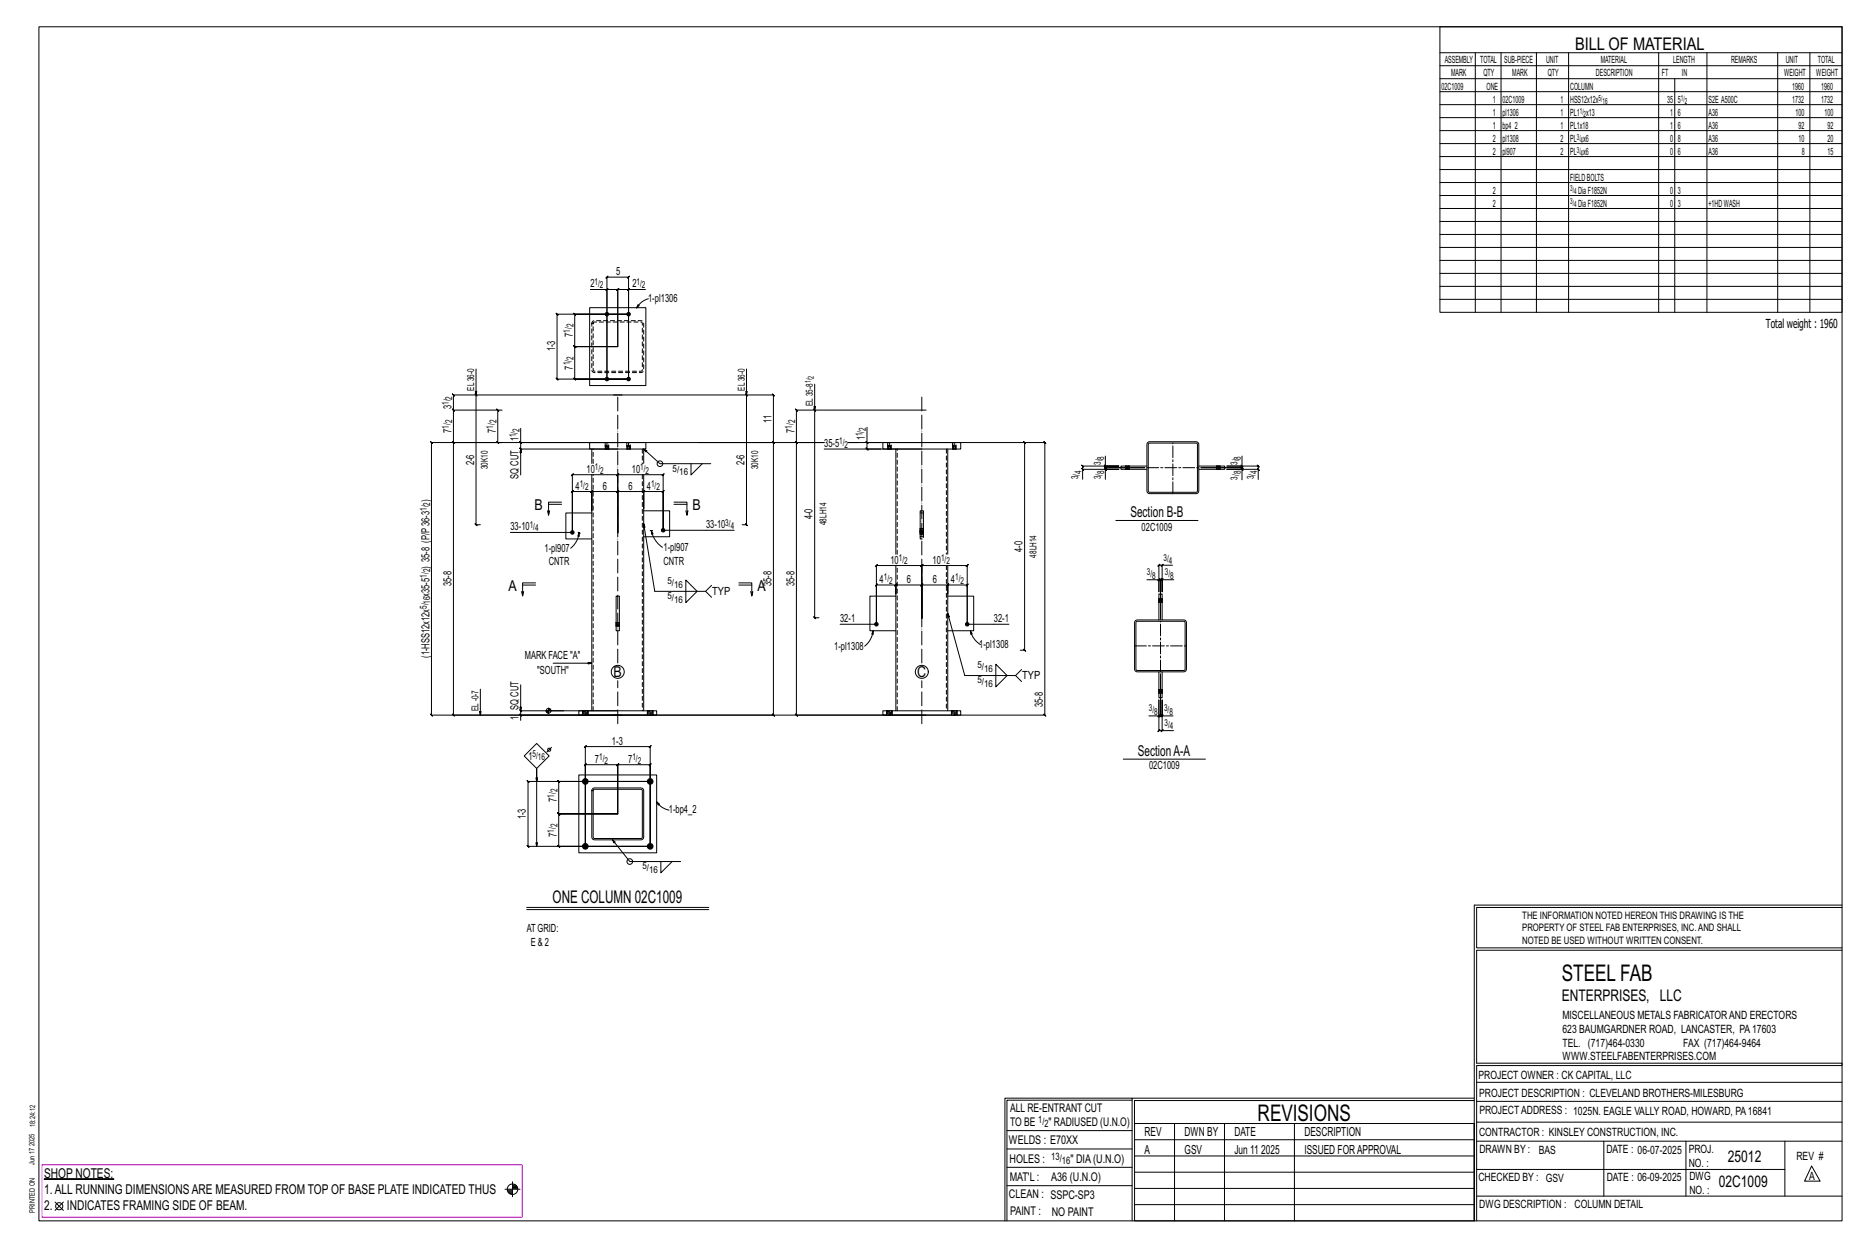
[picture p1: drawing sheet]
<svg xmlns="http://www.w3.org/2000/svg" width="914mm" height="610mm" viewBox="0 0 914 610" stroke-linecap="round" stroke-linejoin="round" font-family="sans-serif">
<g fill="#000" stroke="#000" stroke-width=".49">
<path d="M22 577h34z"/>
<circle cx="297" cy="154" r=".9"/>
<circle cx="308" cy="154" r=".9"/>
<circle cx="297" cy="185" r=".9"/>
<circle cx="308" cy="185" r=".9"/>
<circle cx="325" cy="259" r=".9"/>
<circle cx="280" cy="260" r=".9"/>
<circle cx="429" cy="305" r=".9"/>
<circle cx="473" cy="305" r=".9"/>
<circle cx="287" cy="382" r="1.4"/>
<circle cx="318" cy="382" r="1.4"/>
<circle cx="287" cy="414" r="1.4"/>
<circle cx="318" cy="414" r="1.4"/>
</g>
<g fill="none" stroke="#000" stroke-width=".49">
<path d="M19 13h883v584h-883zM705 13h197v140h-197zM705 26h197M705 32h197M705 39h197M722 26v127M735 26v127M752 26v127M768 26v127M812 26v127M820 39v114M836 26v127"/>
<path d="M870 26v127M886 26v127M705 45h197M705 51h197M705 58h197M705 64h197M705 70h197M705 77h197M705 83h197M705 89h197M705 96h197M705 102h197"/>
<path d="M705 108h197M705 115h197M705 121h197M705 127h197M705 134h197M272 153l1 1h35h-27v-1l1 1h-1v16v-1l1 1h-1h21h-21v-1l1 1h-1v15l1 1-1-1h27h-35v1l-1-1h1v-31zM289 151h27v38h-27zM289 142h8v43v-49l1-1-1 1h11h-1l1-1v1v49v-43h8M297 142h5l1-1-1 1v28v-28l1-1-1 1h6M298 141l-1 1zM307 142l1-1zM312 149h1l-1 2z"/>
<path d="M317 146l-3 2-2 3M705 140h197M705 146h197M233 193l1 1zM233 181v76v-1l1 1h-1h2M300 193h79h-1l1 1v-1v24M305 193h-83h-1l1 1v-1v8M365 193l1 1zM365 181v76v-1l1 1h-3M399 188v114h-1l1 1v-1h2M221 216l1 1zM221 200l1 1z"/>
<path d="M244 217h-22l-1-1 1 1v133l-1-1 1 1h83M244 201h-22l-1-1 1 1v16M246 201l-3-1 1 1v16l-1-1 1 1h2M254 216l1 1zM255 210v7h47M255 217v3l-1-1 1 1h47M255 220v12M289 217h27v3h-27zM290 220v7M296 217h.1M296 220h.1M298 217h.1"/>
<path d="M298 220h.1M307 217h.1M307 220h.1M309 217h.1M309 220h.1M315 220v7M315 220l8 7h25M342 217h37l-1-1 1 1v133l-1-1 1 1h-79M378 216l1 1zM389 216l1 1zM398 200l1 1zM403 220h48"/>
<path d="M420 217h-5h96v-1l1 1h-1v133v-1l1 1h-1h-300h1l-1-1v1v-133h1l-1-1v1h192h-13l-1-1 1 1v133l-1-1 1 1h63M424 216l1 1zM424 209v8h7M424 217v3v-1l1 1h-1h7M432 217h38v3h-38zM434 217h.1M434 220h.1M436 217h.1M436 220h.1M439 220v51M453 201h-63l-1-1 1 1v16M464 220v51"/>
<path d="M466 217h.1M466 220h.1M468 217h.1M468 220h.1M501 216l1 1zM502 217v101h-1l1 1-3-1M562 217h24v24h-24zM280 232v1l1-1h-1h22v1l1-1h-1v29v-21h1l-1 1v-1h-12l-1 1 1-1v10v-10l-1 1 1-1h-10h1l-1 1v-1v20zM290 232v116M302 232v1l1-1h-1h23l-1 1 1-1v27v-19l-1 1 1-1h-10h1l-1 1v-1v9v-9h1l-1 1v-1h-13h1l-1 1v-1v21zM315 232v116M338 227v5l6-5"/>
<path d="M529 229l1 1zM530 234v-4h18h-7v4M541 229l1 1zM541 228l1 1zM541 223v5h7h-18h-1l1 1v-1v2M541 228v1v-1l1 1h-1h19h-19v-1l1 1h-1v1M551 228h.1M551 230h.1M553 228h.1M553 230h.1M561 228h-12v2h12M587 228h13v2h-13"/>
<path d="M595 228h.1M595 230h.1M597 228h.1M597 230h.1M607 229l1 1zM607 228l1 1zM608 228v1l-1-1 1 1h-20h20l-1-1 1 1v1M608 223v5h-7h15h-1l1 1v-1v2M615 229l1 1zM616 235v-5h-15h7v5M268 250l1 2M269 247h6"/>
<path d="M275 246h-6v6v-2M290 251h-13v13h13M315 250h13v13h-13M315 256l6 33h24l3-3M318 260h1M319 260l1 1h-1zM319 260a13 13 0 0 0 5 8M319 260h.1M325 259h34M330 246h6v6l1-2M330 247h6M336 250v2"/>
<path d="M450 260h.1M450 259h.1M450 250h2v13h-2zM452 260h.1M452 259h.1M546 255h40M250 260h30M283 260v1M283 261l1 1h-1zM283 261a11 11 0 0 1-4 7M283 261h1M439 277v71"/>
<path d="M450 261h.1M452 261h.1M464 277v71M569 277v-1l-1 1zM569 277h-2l1-1-1 1v13v-6h-6M574 277h-5v13v-6h6M255 289l1 3M256 286h6M262 285h-6v7v-3M302 292h1v17h-1zM336 284l5 5-5 6zM345 289l3 3"/>
<path d="M362 285h6v7l1-3M362 286h6M367 289l1 3M439 292h-13v17h13M451 287v-1v1l1-1h-1h13l-1 1 1-1v5v-5l-1 1 1-1h9v1l1-1h-1v19M464 292h13v17h-13M567 295h.1M567 293h.1M567 284l1-1-1 1zM567 284h1l1-1-1 1v19v-19l1-1-1 1h1M569 284v-1l-1 1zM569 295h.1"/>
<path d="M569 293h.1M302 305h.1M302 306h.1M303 305h.1M303 306h.1M411 305h18M427 309v1zM427 309a11 11 0 0 1-4 7M451 303v-17h1l-1 1v-1h-12l-1 1 1-1v5v-5l-1 1 1-1h-10h1l-1 1v-1v19v-28l1-1-1 1h22l1-1-1 1v26v-26l1-1-1 1h22l1-1-1 1v28M464 300l8 31h25l3-3M473 305h21M475 309l1 1h-1z"/>
<path d="M475 309a11 11 0 0 0 5 6M556 304h24v24h-24zM567 303v-12h2v12M235 337v13M255 335v13M271 324h19M487 325l6 6-6 5zM497 331l3 2M567 337h.1M567 339h.1M567 329v12h2v-12M569 337h.1"/>
<path d="M569 339h.1M254 349l1 1zM267 348h9M267 348h2M268 348h1M268 349h1M269 346v3M269 348h1M269 347h1M269 347h.1M283 348h38v2h-38zM285 348h.1"/>
<path d="M285 350h.1M288 348h.1M288 350h.1M302 350h-47v2M302 348h-47l-1-1 1 1v2M317 348h.1M317 350h.1M320 348h.1M320 350h.1M432 348h38v2h-38zM434 348h.1M434 350h.1"/>
<path d="M437 348h.1M437 350h.1M466 348h.1M466 350h.1M468 348h.1M468 350h.1M562 350h5v-8v15v1l1-1h-1h2M567 350v1l1-1zM567 350h1v1l1-1h-1v-20v20v1l1-1h-1h1M569 350l-1 1zM569 357l-1 1zM574 350h-5v-8v15h5"/>
<path d="M263 364l6 6-6 6-6-6zM270 366l-2 2M283 379h38v38h-38zM287 365l-1 1 1-1h31v1l1-1h-1v49v-40h1l-1 1v-1h-16h1l-1 1v-1v24v-24h1l-1 1v-1h-15l-1 1 1-1v40zM550 371h40M258 382h60h-45l1 1-1-1v16l1 1-1-1h29h-29l1 1-1-1v16l1 1-1-1h45h-60l1 1-1-1v-32l1 1zM263 382v-6v38M290 386h25v25h-25zM291 386h23v24h-23zM321 392l2 1-1 1zM321 392l3 3 4 1M300 411l8 11h25"/>
<path d="M323 422v5l6-5M258 444h89M258 445h89M722 443v154M722 443h180M902 444h-179v20h179M902 465h-179v55h179v1h-179v76M554 538h-61v59M554 537h168M722 538h-167v13M723 539h179M723 530h179"/>
<path d="M493 553h61M555 550h167v47h-167zM555 558h167M575 550v47M599 550v47M634 550v47M723 549h179M723 558h179M785 558v27M825 558v27M874 558v27M251 578v8"/>
<path d="M251 580h1M493 571h61M493 562h61M555 573h167M555 566h167M723 572h151M887 570l4 8h-8zM27 588l4 4M31 588l-4 4M247 582h8M248 582h3M248 583h3"/>
<path d="M249 583h2M249 584h2M251 581h2M251 580h2M492 597v-60h62v60M493 580h61M555 589h167M555 581h167M723 585h179"/>
<circle cx="323" cy="227" r="1.4"/>
<circle cx="302" cy="329" r="3"/>
<circle cx="451" cy="329" r="3"/>
<circle cx="269" cy="348" r="1.2"/>
<circle cx="269" cy="367" r=".8"/>
<circle cx="308" cy="422" r="1.4"/>
<circle cx="29" cy="590" r="1.8"/>
<circle cx="251" cy="582" r="2.6"/>
</g>
<path d="M21 570h235v26h-235z" fill="none" stroke="#f0f" stroke-width=".5"/>
<g fill="none" stroke="#000" stroke-width=".49" stroke-dasharray="2 1.4">
<path d="M290 157h25v25h-25zM291 158h23v23h-23zM296 217h.1M296 217v3M296 220h.1M296 220v-3M297 217v3zM297 220v-3M297 220l1-3M297 217h.1M298 220v-3M298 220h.1"/>
<path d="M307 217h.1M307 217v3M307 220h.1M307 220v-3M307 217l1 3zM308 220v-3M308 217h.1M308 220l1-3M309 220v-3M309 220h-1M314 220v7M434 217h1"/>
<path d="M434 217v3M435 220h-1M435 220v-3M435 217v3zM435 220l1-3M435 217h1M436 220v-3M436 220h.1M463 220v51M466 217h.1M466 217v3M466 220h.1"/>
<path d="M466 220v-3M467 217v3zM467 220v-3M467 220l1-3M467 217h.1M468 220v-3M468 220h.1M290 227v-7M314 232v116M551 228v2M551 228h.1M552 228l-1 2"/>
<path d="M552 228v2zM552 230h.1M552 228v2M553 228v2M553 228h.1M553 230h.1M553 230v-2M595 228h1M595 228v2M596 230h-1M596 230v-2M596 228v2z"/>
<path d="M596 230l1-2M596 228h1M597 230v-2M597 230h.1M450 259h2zM450 259h2M450 259h.1M450 260h2M450 259l2 1M452 251h-2M452 260h-2M452 259h-2"/>
<path d="M452 260h.1M452 259h.1M452 259v1M439 271v-51M450 260l2 1zM450 261h.1M450 260h.1M450 263v1h2v-1M450 261h2M452 261h-2M452 261h.1M463 277v71"/>
<path d="M567 294h2zM567 295h.1M567 294v-1M567 295h2M569 293h-2M569 294h-2M569 295h.1M569 293h.1M569 294l-2-1M302 305h1zM302 305h1M302 305h.1"/>
<path d="M302 306h.1M302 306h1M302 305l1 1M303 305h-1M303 305h.1M303 305v1M567 338h2zM567 338h2M567 337h.1M567 339h.1M567 339h2M567 338l2 1"/>
<path d="M569 337h-2M569 337h.1M569 338v1M285 348v2M285 348h.1M286 348l-1 2M287 348v2zM287 348h-1v2M287 350h-1M287 348v2M288 348h.1M288 350h.1"/>
<path d="M288 350v-2M290 348v-116M317 348v2M317 348h.1M318 348h-1v2M318 348h1v2h-1zM318 348v2h-1M318 350h.1M319 348v2M320 348h.1M320 350h.1M320 350v-2"/>
<path d="M434 348v2M434 348h.1M435 348h-1v2M435 348h1v2h-1zM435 348v2h-1M435 350h.1M436 348v2M437 348h.1M437 350h.1M437 350v-2M439 348v-71M466 348v2"/>
<path d="M466 348h.1M467 348h-1v2M467 348h1v2h-1zM467 348v2h-1M467 350h.1M468 348v2M468 348h.1M468 350h.1M468 350v-2M290 387h.1"/>
</g>
<path d="M302 324v-130M451 324v-130M302 354v-21M451 354v-21" fill="none" stroke="#000" stroke-width=".49" stroke-dasharray="6.8 1 0 1"/>
<path d="M561 229h26M574 242v-25M555 316h26M568 329v-25" fill="none" stroke="#000" stroke-width=".49" stroke-dasharray="5.8 1 1 1"/>
<g font-size="11.2">
<text x="764" y="480">STEEL FAB</text>
<text x="616" y="548">REVISIONS</text>
</g>
<g font-size="8.6">
<text x="771" y="24">BILL OF MATERIAL</text>
<text x="271" y="442">ONE COLUMN 02C1009</text>
</g>
<g font-size="7.9">
<text x="765" y="490">ENTERPRISES, LLC</text>
<text x="846" y="569">25012</text>
<text x="841" y="581">02C1009</text>
</g>
<g font-size="7.3">
<text x="262" y="250">B</text>
<text x="339" y="250">B</text>
<text x="553" y="253">Section B-B</text>
<text x="249" y="289">A</text>
<text x="371" y="289">A</text>
<text x="300" y="331">B</text>
<text x="449" y="331">C</text>
<text x="557" y="370">SectionA-A</text>
</g>
<g font-size="6.6">
<text x="22" y="576">SHOP NOTES:</text>
<text x="22" y="584">1.ALL RUNNING DIMENSIONSARE MEASURED FROM TOP OF BASE PLATE INDICATED THUS</text>
<text x="22" y="592">2.</text>
<text x="33" y="592">INDICATES FRAMING SIDE OF BEAM.</text>
</g>
<g font-size="6.1">
<text x="864" y="161">Total weight : 1960</text>
<text x="560" y="556">REV</text>
<text x="580" y="556">DWN BY</text>
<text x="604" y="556">DATE</text>
<text x="639" y="556">DESCRIPTION</text>
<text x="560" y="564">A</text>
<text x="580" y="564">GSV</text>
<text x="604" y="564">Jun 11</text>
<text x="617" y="564">2025</text>
<text x="639" y="564">ISSUED FORAPPROVAL</text>
</g>
<g font-size="5.9">
<text x="494" y="560">WELDS : E70XX</text>
<text x="494" y="569">HOLES :</text>
<text x="524" y="569">&quot; DIA(U.N.O)</text>
<text x="494" y="578">MAT'L :</text>
<text x="515" y="578">A36 (U.N.O)</text>
<text x="494" y="586">CLEAN : SSPC-SP3</text>
<text x="495" y="595">PAINT :</text>
<text x="515" y="595">NO PAINT</text>
</g>
<g font-size="5.8">
<text x="494" y="544">ALL RE-ENTRANT CUT</text>
<text x="494" y="551">TO BE</text>
<text x="513" y="551">&quot; RADIUSED (U.N.O)</text>
</g>
<g font-size="5.6">
<text x="765" y="499">MISCELLANEOUS METALS FABRICATORAND ERECTORS</text>
<text x="765" y="505">623 BAUMGARDNER ROAD, LANCASTER, PA17603</text>
<text x="765" y="512">TEL. (717)464-0330</text>
<text x="824" y="512">FAX (717)464-9464</text>
<text x="765" y="519">WWW.STEELFABENTERPRISES.COM</text>
<text x="724" y="528">PROJECT OWNER : CK CAPITAL, LLC</text>
<text x="724" y="537">PROJECT DESCRIPTION : CLEVELAND BROTHERS-MILESBURG</text>
<text x="724" y="545">PROJECTADDRESS : 1025N. EAGLE VALLY ROAD, HOWARD, PA16841</text>
<text x="724" y="556">CONTRACTOR : KINSLEY CONSTRUCTION, INC.</text>
<text x="724" y="564">DRAWN BY :</text>
<text x="753" y="564">BAS</text>
<text x="786" y="564">DATE : 06-07-2025</text>
<text x="827" y="564">PROJ.</text>
<text x="879" y="568">REV #</text>
<text x="827" y="571">NO. :</text>
<text x="724" y="578">CHECKED BY : GSV</text>
<text x="787" y="578">DATE : 06-09-2025</text>
<text x="827" y="578">DWG</text>
<text x="886" y="578">A</text>
<text x="827" y="584">NO. :</text>
<text x="724" y="591">DWG DESCRIPTION : COLUMN DETAIL</text>
</g>
<g font-size="5.5">
<text x="302" y="135">5</text>
<text x="289" y="141">2</text>
<text x="310" y="141">2</text>
<text x="317" y="148">1-pl1306</text>
<text x="280" y="165" transform="rotate(-90 280 165)">7</text>
<text x="272" y="172" transform="rotate(-90 272 172)">1-3</text>
<text x="280" y="181" transform="rotate(-90 280 181)">7</text>
<text x="221" y="200" transform="rotate(-90 221 200)">3</text>
<text x="378" y="207" transform="rotate(-90 378 207)">11</text>
<text x="221" y="212" transform="rotate(-90 221 212)">7</text>
<text x="243" y="212" transform="rotate(-90 243 212)">7</text>
<text x="254" y="216" transform="rotate(-90 254 216)">1</text>
<text x="389" y="212" transform="rotate(-90 389 212)">7</text>
<text x="423" y="215" transform="rotate(-90 423 215)">1</text>
<text x="403" y="219">35-5</text>
<text x="232" y="228" transform="rotate(-90 232 228)">2-6</text>
<text x="364" y="228" transform="rotate(-90 364 228)">2-6</text>
<text x="287" y="231">10</text>
<text x="309" y="231">10</text>
<text x="254" y="234" transform="rotate(-90 254 234)">SQ CUT</text>
<text x="282" y="239">4</text>
<text x="295" y="239">6</text>
<text x="308" y="239">6</text>
<text x="317" y="239">4</text>
<text x="210" y="246" transform="rotate(-90 210 246)">)</text>
<text x="398" y="254" transform="rotate(-90 398 254)">4-0</text>
<text x="250" y="260">33-10</text>
<text x="346" y="258">33-10</text>
<text x="559" y="260">02C1009</text>
<text x="325" y="270">1-pl907</text>
<text x="501" y="270" transform="rotate(-90 501 270)">4-0</text>
<text x="267" y="270">1-pl907</text>
<text x="436" y="276">10</text>
<text x="457" y="276">10</text>
<text x="210" y="278" transform="rotate(-90 210 278)">) 35-8 (P/P36-3</text>
<text x="269" y="277">CNTR</text>
<text x="325" y="276">CNTR</text>
<text x="221" y="287" transform="rotate(-90 221 287)">35-8</text>
<text x="378" y="287" transform="rotate(-90 378 287)">35-8</text>
<text x="389" y="287" transform="rotate(-90 389 287)">35-8</text>
<text x="431" y="285">4</text>
<text x="444" y="285">6</text>
<text x="457" y="285">6</text>
<text x="465" y="285">4</text>
<text x="210" y="292" transform="rotate(-90 210 292)">x35-5</text>
<text x="349" y="291">TYP</text>
<text x="411" y="304">32-1</text>
<text x="487" y="304">32-1</text>
<text x="479" y="317">1-pl1308</text>
<text x="210" y="322" transform="rotate(-90 210 322)">(1-HSS12x12x</text>
<text x="257" y="322">MARK FACE &quot;A&quot;</text>
<text x="408" y="318">1-pl1308</text>
<text x="263" y="330">&quot;SOUTH&quot;</text>
<text x="500" y="332">TYP</text>
<text x="254" y="347" transform="rotate(-90 254 347)">SQ CUT</text>
<text x="510" y="346" transform="rotate(-90 510 346)">35-8</text>
<text x="254" y="352" transform="rotate(-90 254 352)">1</text>
<text x="300" y="364">1-3</text>
<text x="259" y="372">1</text>
<text x="291" y="373">7</text>
<text x="308" y="373">7</text>
<text x="562" y="376">02C1009</text>
<text x="273" y="392" transform="rotate(-90 273 392)">7</text>
<text x="257" y="401" transform="rotate(-90 257 401)">1-3</text>
<text x="327" y="398">1-bp4_2</text>
<text x="273" y="410" transform="rotate(-90 273 410)">7</text>
<text x="258" y="456">AT GRID:</text>
<text x="260" y="463">E &amp; 2</text>
</g>
<g font-size="5">
<text x="745" y="450">THE INFORMATION NOTED HEREON THIS DRAWING IS THE</text>
<text x="745" y="456">PROPERTY OF STEEL FAB ENTERPRISES, INC.AND SHALL</text>
<text x="745" y="462">NOTED BE USED WITHOUT WRITTEN CONSENT.</text>
<text x="508" y="550">1/</text>
<text x="511" y="551">2</text>
<text x="515" y="568">13/</text>
<text x="520" y="570">16</text>
</g>
<g font-size="4.9">
<text x="707" y="31">ASSEMBLY</text>
<text x="725" y="31">TOTAL</text>
<text x="736" y="31">SUB-PIECE</text>
<text x="757" y="31">UNIT</text>
<text x="784" y="31">MATERIAL</text>
<text x="819" y="31">LENGTH</text>
<text x="847" y="31">REMARKS</text>
<text x="874" y="31">UNIT</text>
<text x="890" y="31">TOTAL</text>
<text x="710" y="37">MARK</text>
<text x="726" y="37">QTY</text>
<text x="740" y="37">MARK</text>
<text x="758" y="37">QTY</text>
<text x="781" y="37">DESCRIPTION</text>
<text x="814" y="37">FT</text>
<text x="823" y="37">IN</text>
<text x="873" y="37">WEIGHT</text>
<text x="889" y="37">WEIGHT</text>
<text x="706" y="44">02C1009</text>
<text x="728" y="44">ONE</text>
<text x="769" y="44">COLUMN</text>
<text x="877" y="44">1960</text>
<text x="891" y="44">1960</text>
<text x="731" y="50">1</text>
<text x="736" y="50">02C1009</text>
<text x="764" y="50">1</text>
<text x="769" y="50">HSS12x12x</text>
<text x="816" y="50">35</text>
<text x="821" y="50">5</text>
<text x="836" y="50">S2E A500C</text>
<text x="877" y="50">1732</text>
<text x="891" y="50">1732</text>
<text x="731" y="57">1</text>
<text x="736" y="57">pl1306</text>
<text x="764" y="57">1</text>
<text x="769" y="57">PL1 x13</text>
<text x="818" y="57">1</text>
<text x="821" y="57">6</text>
<text x="836" y="57">A36</text>
<text x="879" y="57">100</text>
<text x="893" y="57">100</text>
<text x="731" y="63">1</text>
<text x="736" y="63">bp4_2</text>
<text x="764" y="63">1</text>
<text x="769" y="63">PL1x18</text>
<text x="818" y="63">1</text>
<text x="821" y="63">6</text>
<text x="836" y="63">A36</text>
<text x="880" y="63">92</text>
<text x="895" y="63">92</text>
<text x="731" y="69">2</text>
<text x="736" y="69">pl1308</text>
<text x="764" y="69">2</text>
<text x="769" y="69">PL x6</text>
<text x="818" y="69">0</text>
<text x="821" y="69">8</text>
<text x="836" y="69">A36</text>
<text x="880" y="69">10</text>
<text x="895" y="69">20</text>
<text x="731" y="76">2</text>
<text x="736" y="76">pl907</text>
<text x="764" y="76">2</text>
<text x="769" y="76">PL x6</text>
<text x="818" y="76">0</text>
<text x="821" y="76">6</text>
<text x="836" y="76">A36</text>
<text x="882" y="76">8</text>
<text x="895" y="76">15</text>
<text x="769" y="88">FIELDBOLTS</text>
<text x="731" y="95">2</text>
<text x="772" y="95">DiaF1852N</text>
<text x="818" y="95">0</text>
<text x="821" y="95">3</text>
<text x="731" y="101">2</text>
<text x="772" y="101">DiaF1852N</text>
<text x="818" y="101">0</text>
<text x="821" y="101">3</text>
<text x="836" y="101">+1HDWASH</text>
</g>
<g font-size="4.7">
<text x="291" y="139">1/</text>
<text x="294" y="141">2</text>
<text x="312" y="139">1/</text>
<text x="314" y="141">2</text>
<text x="281" y="160" transform="rotate(-90 281 160)">2</text>
<text x="279" y="163" transform="rotate(-90 279 163)">1/</text>
<text x="279" y="179" transform="rotate(-90 279 179)">1/</text>
<text x="281" y="176" transform="rotate(-90 281 176)">2</text>
<text x="232" y="191" transform="rotate(-90 232 191)">EL36-0</text>
<text x="365" y="191" transform="rotate(-90 365 191)">EL36-0</text>
<text x="221" y="195" transform="rotate(-90 221 195)">2</text>
<text x="220" y="198" transform="rotate(-90 220 198)">1/</text>
<text x="398" y="199" transform="rotate(-90 398 199)">EL35-8</text>
<text x="220" y="210" transform="rotate(-90 220 210)">1/</text>
<text x="221" y="207" transform="rotate(-90 221 207)">2</text>
<text x="241" y="210" transform="rotate(-90 241 210)">1/</text>
<text x="243" y="207" transform="rotate(-90 243 207)">2</text>
<text x="388" y="210" transform="rotate(-90 388 210)">1/</text>
<text x="389" y="207" transform="rotate(-90 389 207)">2</text>
<text x="253" y="214" transform="rotate(-90 253 214)">1/</text>
<text x="254" y="211" transform="rotate(-90 254 211)">2</text>
<text x="422" y="213" transform="rotate(-90 422 213)">1/</text>
<text x="424" y="211" transform="rotate(-90 424 211)">2</text>
<text x="411" y="217">1/</text>
<text x="413" y="219">2</text>
<text x="539" y="227" transform="rotate(-90 539 227)">3/</text>
<text x="541" y="225" transform="rotate(-90 541 225)">8</text>
<text x="606" y="227" transform="rotate(-90 606 227)">3/</text>
<text x="607" y="225" transform="rotate(-90 607 225)">8</text>
<text x="239" y="230" transform="rotate(-90 239 230)">30K10</text>
<text x="291" y="230">1/</text>
<text x="294" y="232">2</text>
<text x="313" y="230">1/</text>
<text x="316" y="232">2</text>
<text x="329" y="231">5/</text>
<text x="333" y="232">16</text>
<text x="371" y="230" transform="rotate(-90 371 230)">30K10</text>
<text x="529" y="232" transform="rotate(-90 529 232)">4</text>
<text x="541" y="232" transform="rotate(-90 541 232)">8</text>
<text x="607" y="232" transform="rotate(-90 607 232)">8</text>
<text x="615" y="232" transform="rotate(-90 615 232)">4</text>
<text x="284" y="238">1/</text>
<text x="286" y="240">2</text>
<text x="319" y="238">1/</text>
<text x="321" y="240">2</text>
<text x="528" y="234" transform="rotate(-90 528 234)">3/</text>
<text x="539" y="234" transform="rotate(-90 539 234)">3/</text>
<text x="606" y="235" transform="rotate(-90 606 235)">3/</text>
<text x="614" y="235" transform="rotate(-90 614 235)">3/</text>
<text x="209" y="250" transform="rotate(-90 209 250)">1/</text>
<text x="211" y="247" transform="rotate(-90 211 247)">2</text>
<text x="355" y="257">3/</text>
<text x="405" y="257" transform="rotate(-90 405 257)">48LH14</text>
<text x="259" y="258">1/</text>
<text x="262" y="260">4</text>
<text x="358" y="259">4</text>
<text x="440" y="274">1/</text>
<text x="461" y="274">1/</text>
<text x="507" y="273" transform="rotate(-90 507 273)">48LH14</text>
<text x="570" y="274">3/</text>
<text x="572" y="276">4</text>
<text x="211" y="280" transform="rotate(-90 211 280)">2</text>
<text x="443" y="276">2</text>
<text x="463" y="276">2</text>
<text x="561" y="281">3/</text>
<text x="570" y="281">3/</text>
<text x="209" y="283" transform="rotate(-90 209 283)">1/</text>
<text x="327" y="286">5/</text>
<text x="330" y="287">16</text>
<text x="433" y="284">1/</text>
<text x="435" y="286">2</text>
<text x="468" y="284">1/</text>
<text x="470" y="286">2</text>
<text x="564" y="283">8</text>
<text x="573" y="283">8</text>
<text x="327" y="293">5/</text>
<text x="209" y="298" transform="rotate(-90 209 298)">5/</text>
<text x="211" y="295" transform="rotate(-90 211 295)">16</text>
<text x="330" y="295">16</text>
<text x="478" y="327">5/</text>
<text x="482" y="329">16</text>
<text x="478" y="334">5/</text>
<text x="482" y="336">16</text>
<text x="234" y="348" transform="rotate(-90 234 348)">EL-0-7</text>
<text x="562" y="348">3/</text>
<text x="565" y="350">8</text>
<text x="570" y="348">3/</text>
<text x="572" y="350">8</text>
<text x="570" y="355">3/</text>
<text x="573" y="357">4</text>
<text x="261" y="370">5/</text>
<text x="293" y="372">1/</text>
<text x="310" y="372">1/</text>
<text x="263" y="372">16</text>
<text x="296" y="374">2</text>
<text x="312" y="374">2</text>
<text x="273" y="388" transform="rotate(-90 273 388)">2</text>
<text x="271" y="390" transform="rotate(-90 271 390)">1/</text>
<text x="271" y="407" transform="rotate(-90 271 407)">1/</text>
<text x="273" y="405" transform="rotate(-90 273 405)">2</text>
<text x="314" y="425">5/</text>
<text x="318" y="427">16</text>
</g>
<g font-size="4.2">
<text x="783" y="49">5/</text>
<text x="784" y="51">16</text>
<text x="823" y="49">1/</text>
<text x="825" y="51">2</text>
<text x="773" y="56">1/</text>
<text x="775" y="57">2</text>
<text x="772" y="68">3/</text>
<text x="774" y="70">4</text>
<text x="772" y="75">3/</text>
<text x="774" y="76">4</text>
<text x="769" y="94">3/</text>
<text x="770" y="95">4</text>
<text x="769" y="100">3/</text>
<text x="770" y="101">4</text>
</g>
<g font-size="4">
<text x="398" y="185" transform="rotate(-90 398 185)">2</text>
<text x="397" y="188" transform="rotate(-90 397 188)">1/</text>
</g>
<g font-size="3.7">
<text x="17" y="551" transform="rotate(-90 17 551)">18:24:12</text>
<text x="17" y="561" transform="rotate(-90 17 561)">2025</text>
<text x="17" y="570" transform="rotate(-90 17 570)">Jun 17</text>
<text x="17" y="593" transform="rotate(-90 17 593)">PRINTED ON</text>
</g>
</svg>
